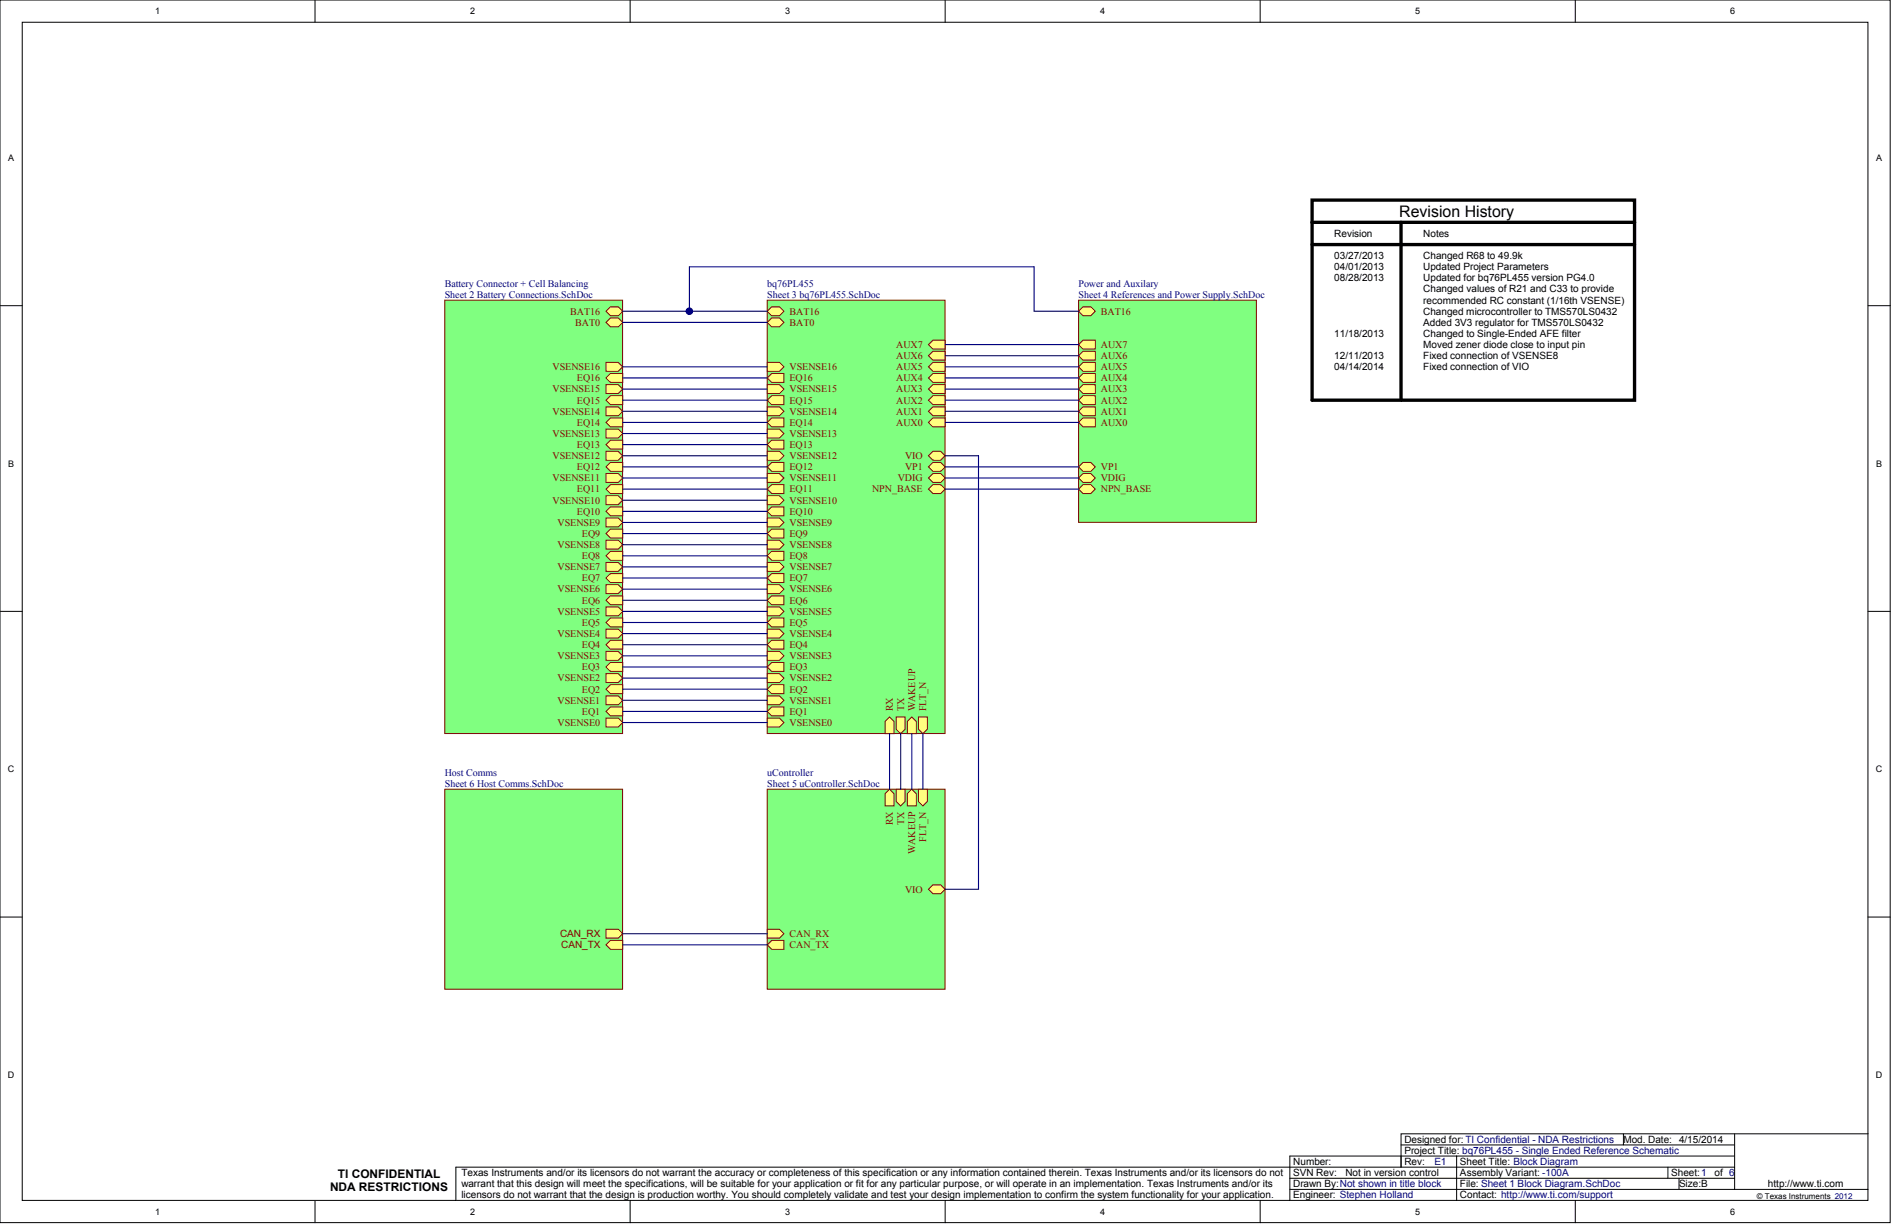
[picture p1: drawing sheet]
<svg xmlns="http://www.w3.org/2000/svg" width="720mm" height="465mm" viewBox="0 0 720 465" stroke-linecap="round" stroke-linejoin="round" font-family="sans-serif">
<g fill="#fff" stroke="#000" stroke-width=".38">
<path d="M0 0h717.1v463.7h-717.1z"/>
<path d="M8.4 8.4h700.2v446.9h-700.2z"/>
</g>
<g fill="none" stroke="#000" stroke-width=".38">
<path d="M119.5 0v8.4M239.1 0v8.4M358.6 0v8.4M478.1 0v8.4M597.6 0v8.4M0 115.9h8.4M708.7 115.9h8.4M0 231.9h8.4M708.7 231.9h8.4M0 347.8h8.4M708.7 347.8h8.4M531.5 434.2h126.6"/>
<path d="M552.6 438.5v16.8M615.9 430v4.2M658.1 438.5h-168.8v16.8M658.1 430v21.1M708.7 430h-177.2v12.7v-4.2M119.5 455.3v8.5M239.1 455.3v8.5M358.6 455.3v8.5M478.1 455.3v8.5M489.3 451.1h219.4M489.3 446.9h168.8M597.6 455.3v8.5"/>
<path d="M632.8 442.7v4.2M637 446.9v4.2M658.1 442.7h-485.1v12.6"/>
</g>
<path d="M497.8 84.3v67.5h122.3v-67.5M497.8 84.3v-8.4h122.3v8.4M497.8 84.3h122.3M497.8 92.8h122.3M531.5 84.3v67.5" fill="none" stroke="#000" stroke-width="1.3"/>
<path d="M291.1 113.8h67.4v164.4h-67.4z" fill="#80ff80" stroke="#800000" stroke-width=".38"/>
<g fill="#ffff80" stroke="#800000" stroke-width=".38">
<path d="M291.1 122.3l1.7-1.7h2.9l1.7 1.7-1.7 1.7h-2.9z" fill-rule="evenodd"/>
<path d="M291.1 118.1l1.7-1.7h2.9l1.7 1.7-1.7 1.6h-2.9z" fill-rule="evenodd"/>
<path d="M291.1 269.8l1.7-1.7h4.6v3.4h-4.6z" fill-rule="evenodd"/>
<path d="M291.1 160.2l1.7-1.7h4.6v3.4h-4.6z" fill-rule="evenodd"/>
<path d="M291.1 151.8l1.7-1.7h4.6v3.4h-4.6z" fill-rule="evenodd"/>
<path d="M291.1 143.3l1.7-1.6h4.6v3.3h-4.6z" fill-rule="evenodd"/>
<path d="M291.1 272.4h4.6l1.7 1.6-1.7 1.7h-4.6z" fill-rule="evenodd"/>
<path d="M291.1 263.9h4.6l1.7 1.7-1.7 1.7h-4.6z" fill-rule="evenodd"/>
<path d="M291.1 255.5h4.6l1.7 1.7-1.7 1.7h-4.6z" fill-rule="evenodd"/>
<path d="M291.1 247.1h4.6l1.7 1.6-1.7 1.7h-4.6z" fill-rule="evenodd"/>
<path d="M291.1 238.6h4.6l1.7 1.7-1.7 1.7h-4.6z" fill-rule="evenodd"/>
<path d="M291.1 230.2h4.6l1.7 1.7-1.7 1.7h-4.6z" fill-rule="evenodd"/>
<path d="M291.1 221.8h4.6l1.7 1.6-1.7 1.7h-4.6z" fill-rule="evenodd"/>
<path d="M291.1 213.3h4.6l1.7 1.7-1.7 1.7h-4.6z" fill-rule="evenodd"/>
<path d="M291.1 204.9h4.6l1.7 1.7-1.7 1.7h-4.6z" fill-rule="evenodd"/>
<path d="M291.1 196.5h4.6l1.7 1.7-1.7 1.6h-4.6z" fill-rule="evenodd"/>
<path d="M291.1 188h4.6l1.7 1.7-1.7 1.7h-4.6z" fill-rule="evenodd"/>
<path d="M291.1 179.6h4.6l1.7 1.7-1.7 1.7h-4.6z" fill-rule="evenodd"/>
<path d="M291.1 171.2h4.6l1.7 1.7-1.7 1.6h-4.6z" fill-rule="evenodd"/>
<path d="M291.1 162.7h4.6l1.7 1.7-1.7 1.7h-4.6z" fill-rule="evenodd"/>
<path d="M291.1 154.3h4.6l1.7 1.7-1.7 1.7h-4.6z" fill-rule="evenodd"/>
<path d="M291.1 145.9h4.6l1.7 1.7-1.7 1.6h-4.6z" fill-rule="evenodd"/>
<path d="M291.1 137.4h4.6l1.7 1.7-1.7 1.7h-4.6z" fill-rule="evenodd"/>
<path d="M291.1 261.4l1.7-1.7h4.6v3.4h-4.6z" fill-rule="evenodd"/>
<path d="M291.1 253l1.7-1.7h4.6v3.3h-4.6z" fill-rule="evenodd"/>
<path d="M291.1 244.5l1.7-1.7h4.6v3.4h-4.6z" fill-rule="evenodd"/>
<path d="M291.1 236.1l1.7-1.7h4.6v3.4h-4.6z" fill-rule="evenodd"/>
<path d="M291.1 227.7l1.7-1.7h4.6v3.4h-4.6z" fill-rule="evenodd"/>
<path d="M291.1 219.2l1.7-1.7h4.6v3.4h-4.6z" fill-rule="evenodd"/>
<path d="M291.1 210.8l1.7-1.7h4.6v3.4h-4.6z" fill-rule="evenodd"/>
<path d="M291.1 202.4l1.7-1.7h4.6v3.4h-4.6z" fill-rule="evenodd"/>
<path d="M291.1 193.9l1.7-1.6h4.6v3.3h-4.6z" fill-rule="evenodd"/>
<path d="M291.1 185.5l1.7-1.7h4.6v3.4h-4.6z" fill-rule="evenodd"/>
<path d="M291.1 177.1l1.7-1.7h4.6v3.4h-4.6z" fill-rule="evenodd"/>
<path d="M291.1 168.6l1.7-1.6h4.6v3.3h-4.6z" fill-rule="evenodd"/>
<path d="M352.2 156l1.7-1.7h4.7v3.4h-4.7z" fill-rule="evenodd"/>
<path d="M352.2 151.8l1.7-1.7h4.7v3.4h-4.7z" fill-rule="evenodd"/>
<path d="M352.2 147.6l1.7-1.7h4.7v3.3h-4.7z" fill-rule="evenodd"/>
<path d="M352.2 185.5l1.7-1.7h3l1.7 1.7-1.7 1.7h-3z" fill-rule="evenodd"/>
<path d="M352.2 181.3l1.7-1.7h3l1.7 1.7-1.7 1.7h-3z" fill-rule="evenodd"/>
<path d="M352.2 177.1l1.7-1.7h3l1.7 1.7-1.7 1.7h-3z" fill-rule="evenodd"/>
<path d="M352.2 160.2l1.7-1.7h4.7v3.4h-4.7z" fill-rule="evenodd"/>
<path d="M352.2 172.9l1.7-1.7h3l1.7 1.7-1.7 1.6h-3z" fill-rule="evenodd"/>
<path d="M352.2 143.3l1.7-1.6h4.7v3.3h-4.7z" fill-rule="evenodd"/>
<path d="M352.2 139.1l1.7-1.7h4.7v3.4h-4.7z" fill-rule="evenodd"/>
<path d="M352.2 134.9l1.7-1.7h4.7v3.4h-4.7z" fill-rule="evenodd"/>
<path d="M352.2 130.7l1.7-1.7h4.7v3.4h-4.7z" fill-rule="evenodd"/>
<path d="M335.8 273.6l1.7-1.7 1.7 1.7v4.7h-3.4z" fill-rule="evenodd"/>
<path d="M340 271.9h3.4v4.7l-1.7 1.7-1.7-1.7z" fill-rule="evenodd"/>
<path d="M344.2 273.6l1.7-1.7 1.7 1.7v4.7h-3.4z" fill-rule="evenodd"/>
<path d="M348.4 271.9h3.4v4.7l-1.7 1.7-1.7-1.7z" fill-rule="evenodd"/>
</g>
<path d="M168.7 113.8h67.5v164.4h-67.5z" fill="#80ff80" stroke="#800000" stroke-width=".38"/>
<g fill="#ffff80" stroke="#800000" stroke-width=".38">
<path d="M229.9 137.4h4.6l1.7 1.7-1.7 1.7h-4.6z" fill-rule="evenodd"/>
<path d="M229.9 145.9h4.6l1.7 1.7-1.7 1.6h-4.6z" fill-rule="evenodd"/>
<path d="M229.9 154.3h4.6l1.7 1.7-1.7 1.7h-4.6z" fill-rule="evenodd"/>
<path d="M229.9 162.7h4.6l1.7 1.7-1.7 1.7h-4.6z" fill-rule="evenodd"/>
<path d="M229.9 171.2h4.6l1.7 1.7-1.7 1.6h-4.6z" fill-rule="evenodd"/>
<path d="M229.9 179.6h4.6l1.7 1.7-1.7 1.7h-4.6z" fill-rule="evenodd"/>
<path d="M229.9 188h4.6l1.7 1.7-1.7 1.7h-4.6z" fill-rule="evenodd"/>
<path d="M229.9 196.5h4.6l1.7 1.7-1.7 1.6h-4.6z" fill-rule="evenodd"/>
<path d="M229.9 204.9h4.6l1.7 1.7-1.7 1.7h-4.6z" fill-rule="evenodd"/>
<path d="M229.9 213.3h4.6l1.7 1.7-1.7 1.7h-4.6z" fill-rule="evenodd"/>
<path d="M229.9 221.8h4.6l1.7 1.6-1.7 1.7h-4.6z" fill-rule="evenodd"/>
<path d="M229.9 230.2h4.6l1.7 1.7-1.7 1.7h-4.6z" fill-rule="evenodd"/>
<path d="M229.9 238.6h4.6l1.7 1.7-1.7 1.7h-4.6z" fill-rule="evenodd"/>
<path d="M229.9 247.1h4.6l1.7 1.6-1.7 1.7h-4.6z" fill-rule="evenodd"/>
<path d="M229.9 255.5h4.6l1.7 1.7-1.7 1.7h-4.6z" fill-rule="evenodd"/>
<path d="M229.9 263.9h4.6l1.7 1.7-1.7 1.7h-4.6z" fill-rule="evenodd"/>
<path d="M229.9 272.4h4.6l1.7 1.6-1.7 1.7h-4.6z" fill-rule="evenodd"/>
<path d="M229.9 143.3l1.7-1.6h4.6v3.3h-4.6z" fill-rule="evenodd"/>
<path d="M229.9 151.8l1.7-1.7h4.6v3.4h-4.6z" fill-rule="evenodd"/>
<path d="M229.9 160.2l1.7-1.7h4.6v3.4h-4.6z" fill-rule="evenodd"/>
<path d="M229.9 168.6l1.7-1.6h4.6v3.3h-4.6z" fill-rule="evenodd"/>
<path d="M229.9 177.1l1.7-1.7h4.6v3.4h-4.6z" fill-rule="evenodd"/>
<path d="M229.9 185.5l1.7-1.7h4.6v3.4h-4.6z" fill-rule="evenodd"/>
<path d="M229.9 193.9l1.7-1.6h4.6v3.3h-4.6z" fill-rule="evenodd"/>
<path d="M229.9 202.4l1.7-1.7h4.6v3.4h-4.6z" fill-rule="evenodd"/>
<path d="M229.9 210.8l1.7-1.7h4.6v3.4h-4.6z" fill-rule="evenodd"/>
<path d="M229.9 219.2l1.7-1.7h4.6v3.4h-4.6z" fill-rule="evenodd"/>
<path d="M229.9 227.7l1.7-1.7h4.6v3.4h-4.6z" fill-rule="evenodd"/>
<path d="M229.9 236.1l1.7-1.7h4.6v3.4h-4.6z" fill-rule="evenodd"/>
<path d="M229.9 244.5l1.7-1.7h4.6v3.4h-4.6z" fill-rule="evenodd"/>
<path d="M229.9 253l1.7-1.7h4.6v3.3h-4.6z" fill-rule="evenodd"/>
<path d="M229.9 261.4l1.7-1.7h4.6v3.4h-4.6z" fill-rule="evenodd"/>
<path d="M229.9 269.8l1.7-1.7h4.6v3.4h-4.6z" fill-rule="evenodd"/>
<path d="M229.9 118.1l1.7-1.7h2.9l1.7 1.7-1.7 1.6h-2.9z" fill-rule="evenodd"/>
<path d="M229.9 122.3l1.7-1.7h2.9l1.7 1.7-1.7 1.7h-2.9z" fill-rule="evenodd"/>
</g>
<g fill="none" stroke="#000080" stroke-width=".42">
<path d="M236.2 139.1h54.9M236.2 143.3h54.9M236.2 147.6h54.9M236.2 151.8h54.9M236.2 156h54.9M236.2 160.2h54.9M236.2 164.4h54.9M236.2 168.6h54.9M236.2 172.9h54.9M236.2 177.1h54.9M236.2 181.3h54.9M236.2 185.5h54.9"/>
<path d="M236.2 189.7h54.9M236.2 193.9h54.9M236.2 198.2h54.9M236.2 202.4h54.9M236.2 206.6h54.9M236.2 210.8h54.9M236.2 215h54.9M236.2 219.2h54.9M236.2 223.4h54.9M236.2 227.7h54.9M236.2 231.9h54.9M236.2 236.1h54.9"/>
<path d="M236.2 240.3h54.9M236.2 244.5h54.9M236.2 248.7h54.9M236.2 253h54.9M236.2 257.2h54.9M236.2 261.4h54.9M236.2 265.6h54.9M236.2 269.8h54.9M236.2 274h54.9"/>
</g>
<path d="M409.2 113.8h67.4v84.3h-67.4z" fill="#80ff80" stroke="#800000" stroke-width=".38"/>
<g fill="#ffff80" stroke="#800000" stroke-width=".38">
<path d="M409.2 181.3l1.7-1.7h2.9l1.7 1.7-1.7 1.7h-2.9z" fill-rule="evenodd"/>
<path d="M409.2 177.1l1.7-1.7h2.9l1.7 1.7-1.7 1.7h-2.9z" fill-rule="evenodd"/>
<path d="M409.2 156l1.7-1.7h4.6v3.4h-4.6z" fill-rule="evenodd"/>
<path d="M409.2 185.5l1.7-1.7h2.9l1.7 1.7-1.7 1.7h-2.9z" fill-rule="evenodd"/>
<path d="M409.2 118.1l1.7-1.7h2.9l1.7 1.7-1.7 1.6h-2.9z" fill-rule="evenodd"/>
<path d="M409.2 147.6l1.7-1.7h4.6v3.3h-4.6z" fill-rule="evenodd"/>
<path d="M409.2 151.8l1.7-1.7h4.6v3.4h-4.6z" fill-rule="evenodd"/>
<path d="M409.2 160.2l1.7-1.7h4.6v3.4h-4.6z" fill-rule="evenodd"/>
<path d="M409.2 143.3l1.7-1.6h4.6v3.3h-4.6z" fill-rule="evenodd"/>
<path d="M409.2 139.1l1.7-1.7h4.6v3.4h-4.6z" fill-rule="evenodd"/>
<path d="M409.2 134.9l1.7-1.7h4.6v3.4h-4.6z" fill-rule="evenodd"/>
<path d="M409.2 130.7l1.7-1.7h4.6v3.4h-4.6z" fill-rule="evenodd"/>
</g>
<g fill="none" stroke="#000080" stroke-width=".42">
<path d="M236.2 118.1h54.9M261.5 118.1v-16.9h130.8v16.9h16.9M236.2 122.3h54.9M358.6 139.1h50.6M358.6 134.9h50.6M358.6 130.7h50.6M358.6 147.6h50.6M358.6 151.8h50.6M358.6 156h50.6M358.6 143.3h50.6M358.6 172.9h12.6M358.6 177.1h50.6"/>
<path d="M358.6 160.2h50.6M358.6 181.3h50.6M358.6 185.5h50.6"/>
</g>
<circle cx="261.5" cy="118" r="1.24" fill="#000080" stroke="#000080" stroke-width=".38"/>
<path d="M291.1 299.3h67.4v75.9h-67.4z" fill="#80ff80" stroke="#800000" stroke-width=".38"/>
<g fill="#ffff80" stroke="#800000" stroke-width=".38">
<path d="M335.8 301l1.7-1.7 1.7 1.7v4.7h-3.4z" fill-rule="evenodd"/>
<path d="M340 299.3h3.4v4.7l-1.7 1.7-1.7-1.7z" fill-rule="evenodd"/>
<path d="M291.1 352.5h4.6l1.7 1.6-1.7 1.7h-4.6z" fill-rule="evenodd"/>
<path d="M291.1 358.4l1.7-1.7h4.6v3.3h-4.6z" fill-rule="evenodd"/>
<path d="M344.2 301l1.7-1.7 1.7 1.7v4.7h-3.4z" fill-rule="evenodd"/>
<path d="M348.4 299.3h3.4v4.7l-1.7 1.7-1.7-1.7z" fill-rule="evenodd"/>
<path d="M352.2 337.3l1.7-1.7h3l1.7 1.7-1.7 1.7h-3z" fill-rule="evenodd"/>
</g>
<path d="M168.7 299.3h67.5v75.9h-67.5z" fill="#80ff80" stroke="#800000" stroke-width=".38"/>
<g fill="#ffff80" stroke="#800000" stroke-width=".38">
<path d="M229.9 358.4l1.7-1.7h4.6v3.3h-4.6z" fill-rule="evenodd"/>
<path d="M229.9 352.5h4.6l1.7 1.6-1.7 1.7h-4.6z" fill-rule="evenodd"/>
</g>
<path d="M371.2 172.9v164.4h-12.6M337.5 278.3v21M341.7 278.3v21M345.9 278.3v21M350.1 278.3v21M236.2 354.1h54.9M236.2 358.4h54.9" fill="none" stroke="#000080" stroke-width=".42"/>
<text font-size="6" x="530.8" y="82.2">Revision History</text>
<g font-size="4.5">
<text x="128.2" y="446.8">TI CONFIDENTIAL</text>
<text x="125.2" y="451.8">NDA RESTRICTIONS</text>
</g>
<g font-size="3.8">
<text x="506.2" y="89.8">Revision</text>
<text x="540" y="89.8">Notes</text>
<text x="506.2" y="98.3">03/27/2013</text>
<text x="540" y="98.3">Changed R68 to 49.9k</text>
<text x="506.2" y="102.5">04/01/2013</text>
<text x="506.2" y="106.7">08/28/2013</text>
<text x="540" y="102.5">Updated Project Parameters</text>
<text x="540" y="106.7">Updated for bq76PL455 version PG4.0</text>
<text x="540" y="110.9">Changed values of R21 and C33 to provide</text>
<text x="540" y="115.1">recommended RC constant (1/16th VSENSE)</text>
<text x="540" y="119.4">Changed microcontroller to TMS570LS0432</text>
<text x="540" y="123.6">Added 3V3 regulator for TMS570LS0432</text>
<text x="506.2" y="127.8">11/18/2013</text>
<text x="540" y="127.8">Changed to Single-Ended AFE filter</text>
<text x="506.2" y="136.2">12/11/2013</text>
<text x="540" y="132">Moved zener diode close to input pin</text>
<text x="540" y="136.2">Fixed connection of VSENSE8</text>
<text x="506.2" y="140.4">04/14/2014</text>
<text x="540" y="140.4">Fixed connection of VIO</text>
<text x="532.8" y="437.7">Project Title: bq76PL455 - Single Ended Reference Schematic</text>
<text x="532.8" y="433.4">Designed for: TI Confidential - NDA Restrictions</text>
<text x="615.9" y="433.4">Mod. Date: 4/15/2014</text>
<text x="490.6" y="441.9">Number:</text>
<text x="532.8" y="441.9">Rev:</text>
<text x="553.9" y="441.9">Sheet Title: Block Diagram</text>
<text x="175.1" y="446.1">Texas Instruments and/or its licensors do not warrant the accuracy or completeness of this specification or any information contained therein. Texas Instruments and/or its licensors do not</text>
<text x="490.6" y="446.1">SVN Rev:</text>
<text x="510.4" y="446.1">Not in version control</text>
<text x="553.9" y="446.1">Assembly Variant: -100A</text>
<text x="634" y="446.1">Sheet:1</text>
<text x="650.5" y="446.1">of 6</text>
<text x="175.1" y="450.3">warrant that this design will meet the specifications, will be suitable for your application or fit for any particular purpose, or will operate in an implementation. Texas Instruments and/or its</text>
<text x="175.1" y="454.5">licensors do not warrant that the design is production worthy. You should completely validate and test your design implementation to confirm the system functionality for your application.</text>
<text x="490.6" y="450.3">Drawn By:Not shown in title block</text>
<text x="490.6" y="454.5">Engineer: Stephen Holland</text>
<text x="553.9" y="450.3">File: Sheet 1 Block Diagram.SchDoc</text>
<text x="553.9" y="454.5">Contact: http://www.ti.com/support</text>
<text x="637" y="450.3">Size:B</text>
<text x="670.7" y="450.3">http://www.ti.com</text>
</g>
<g font-size="3.8" fill="#000080">
<text x="168.7" y="108.8">Battery Connector + Cell Balancing</text>
<text x="168.7" y="113">Sheet 2 Battery Connections.SchDoc</text>
<text x="291.1" y="108.8">bq76PL455</text>
<text x="291.1" y="113">Sheet 3 bq76PL455.SchDoc</text>
<text x="409.2" y="108.8">Power and Auxilary</text>
<text x="409.2" y="113">Sheet 4 References and Power Supply.SchDoc</text>
<text x="168.7" y="294.3">Host Comms</text>
<text x="168.7" y="298.5">Sheet 6 Host Comms.SchDoc</text>
<text x="291.1" y="294.3">uController</text>
<text x="291.1" y="298.5">Sheet 5 uController.SchDoc</text>
<text x="544.2" y="441.9">E1</text>
</g>
<g font-size="3.8" fill="#800000">
<text x="216.4" y="119.3">BAT16</text>
<text x="299.5" y="119.3">BAT16</text>
<text x="417.6" y="119.3">BAT16</text>
<text x="218.3" y="123.5">BAT0</text>
<text x="299.5" y="123.5">BAT0</text>
<text x="340" y="132">AUX7</text>
<text x="417.6" y="132">AUX7</text>
<text x="340" y="136.2">AUX6</text>
<text x="417.6" y="136.2">AUX6</text>
<text x="209.6" y="140.4">VSENSE16</text>
<text x="299.5" y="140.4">VSENSE16</text>
<text x="340" y="140.4">AUX5</text>
<text x="417.6" y="140.4">AUX5</text>
<text x="209.6" y="148.8">VSENSE15</text>
<text x="218.9" y="144.6">EQ16</text>
<text x="299.5" y="144.6">EQ16</text>
<text x="299.5" y="148.8">VSENSE15</text>
<text x="340" y="148.8">AUX3</text>
<text x="340" y="144.6">AUX4</text>
<text x="417.6" y="148.8">AUX3</text>
<text x="417.6" y="144.6">AUX4</text>
<text x="218.9" y="153">EQ15</text>
<text x="299.5" y="153">EQ15</text>
<text x="340" y="153">AUX2</text>
<text x="417.6" y="153">AUX2</text>
<text x="209.6" y="157.3">VSENSE14</text>
<text x="218.9" y="161.5">EQ14</text>
<text x="299.5" y="161.5">EQ14</text>
<text x="299.5" y="157.3">VSENSE14</text>
<text x="340" y="157.3">AUX1</text>
<text x="340" y="161.5">AUX0</text>
<text x="417.6" y="157.3">AUX1</text>
<text x="417.6" y="161.5">AUX0</text>
<text x="209.6" y="165.7">VSENSE13</text>
<text x="299.5" y="165.7">VSENSE13</text>
<text x="218.9" y="169.9">EQ13</text>
<text x="299.5" y="169.9">EQ13</text>
<text x="209.6" y="174.1">VSENSE12</text>
<text x="218.9" y="178.3">EQ12</text>
<text x="299.5" y="174.1">VSENSE12</text>
<text x="299.5" y="178.3">EQ12</text>
<text x="343.3" y="178.3">VP1</text>
<text x="343.4" y="174.1">VIO</text>
<text x="417.6" y="178.3">VP1</text>
<text x="209.6" y="182.6">VSENSE11</text>
<text x="299.5" y="182.6">VSENSE11</text>
<text x="340.6" y="182.6">VDIG</text>
<text x="417.6" y="182.6">VDIG</text>
<text x="209.6" y="191">VSENSE10</text>
<text x="218.9" y="186.8">EQ11</text>
<text x="299.5" y="191">VSENSE10</text>
<text x="299.5" y="186.8">EQ11</text>
<text x="330.8" y="186.8">NPN_BASE</text>
<text x="417.6" y="186.8">NPN_BASE</text>
<text x="218.9" y="195.2">EQ10</text>
<text x="299.5" y="195.2">EQ10</text>
<text x="211.5" y="199.4">VSENSE9</text>
<text x="220.8" y="203.6">EQ9</text>
<text x="299.5" y="199.4">VSENSE9</text>
<text x="299.5" y="203.6">EQ9</text>
<text x="211.5" y="207.8">VSENSE8</text>
<text x="299.5" y="207.8">VSENSE8</text>
<text x="220.8" y="212.1">EQ8</text>
<text x="299.5" y="212.1">EQ8</text>
<text x="211.5" y="216.3">VSENSE7</text>
<text x="220.8" y="220.5">EQ7</text>
<text x="299.5" y="216.3">VSENSE7</text>
<text x="299.5" y="220.5">EQ7</text>
<text x="211.5" y="224.7">VSENSE6</text>
<text x="299.5" y="224.7">VSENSE6</text>
<text x="211.5" y="233.1">VSENSE5</text>
<text x="220.8" y="228.9">EQ6</text>
<text x="299.5" y="233.1">VSENSE5</text>
<text x="299.5" y="228.9">EQ6</text>
<text x="220.8" y="237.4">EQ5</text>
<text x="299.5" y="237.4">EQ5</text>
<text x="211.5" y="241.6">VSENSE4</text>
<text x="220.8" y="245.8">EQ4</text>
<text x="299.5" y="241.6">VSENSE4</text>
<text x="299.5" y="245.8">EQ4</text>
<text x="211.5" y="250">VSENSE3</text>
<text x="299.5" y="250">VSENSE3</text>
<text x="220.8" y="254.2">EQ3</text>
<text x="299.5" y="254.2">EQ3</text>
<text x="211.5" y="258.4">VSENSE2</text>
<text x="220.8" y="262.7">EQ2</text>
<text x="299.5" y="258.4">VSENSE2</text>
<text x="299.5" y="262.7">EQ2</text>
<text x="211.5" y="266.9">VSENSE1</text>
<text x="299.5" y="266.9">VSENSE1</text>
<text x="338.7" y="269.8" transform="rotate(-90 338.7 269.8)">RX</text>
<text x="343" y="269.8" transform="rotate(-90 343 269.8)">TX</text>
<text x="347.2" y="269.8" transform="rotate(-90 347.2 269.8)">WAKEUP</text>
<text x="351.4" y="269.8" transform="rotate(-90 351.4 269.8)">FLT_N</text>
<text x="211.5" y="275.3">VSENSE0</text>
<text x="220.8" y="271.1">EQ1</text>
<text x="299.5" y="271.1">EQ1</text>
<text x="299.5" y="275.3">VSENSE0</text>
<text x="338.7" y="313" transform="rotate(-90 338.7 313)">RX</text>
<text x="343" y="312.8" transform="rotate(-90 343 312.8)">TX</text>
<text x="351.4" y="319.2" transform="rotate(-90 351.4 319.2)">FLT_N</text>
<text x="347.2" y="324" transform="rotate(-90 347.2 324)">WAKEUP</text>
<text x="343.4" y="338.5">VIO</text>
<text x="212.5" y="355.4">CAN_RX</text>
<text x="212.9" y="359.7">CAN_TX</text>
<text x="299.5" y="355.4">CAN_RX</text>
<text x="299.5" y="359.6">CAN_TX</text>
</g>
<g font-size="3.4">
<text x="58.8" y="5.4">1</text>
<text x="178.4" y="5.4">2</text>
<text x="297.9" y="5.4">3</text>
<text x="417.4" y="5.4">4</text>
<text x="536.9" y="5.4">5</text>
<text x="656.4" y="5.4">6</text>
<text x="3.1" y="61.1">A</text>
<text x="711.8" y="61.1">A</text>
<text x="3.1" y="177">B</text>
<text x="711.8" y="177">B</text>
<text x="3" y="292.9">C</text>
<text x="711.7" y="292.9">C</text>
<text x="3" y="408.9">D</text>
<text x="711.7" y="408.9">D</text>
<text x="58.8" y="460.7">1</text>
<text x="178.4" y="460.7">2</text>
<text x="297.9" y="460.7">3</text>
<text x="417.4" y="460.7">4</text>
<text x="536.9" y="460.7">5</text>
<text x="656.4" y="460.7">6</text>
</g>
<text font-size="3" x="666.5" y="454.7">© Texas Instruments 2012</text>
</svg>
